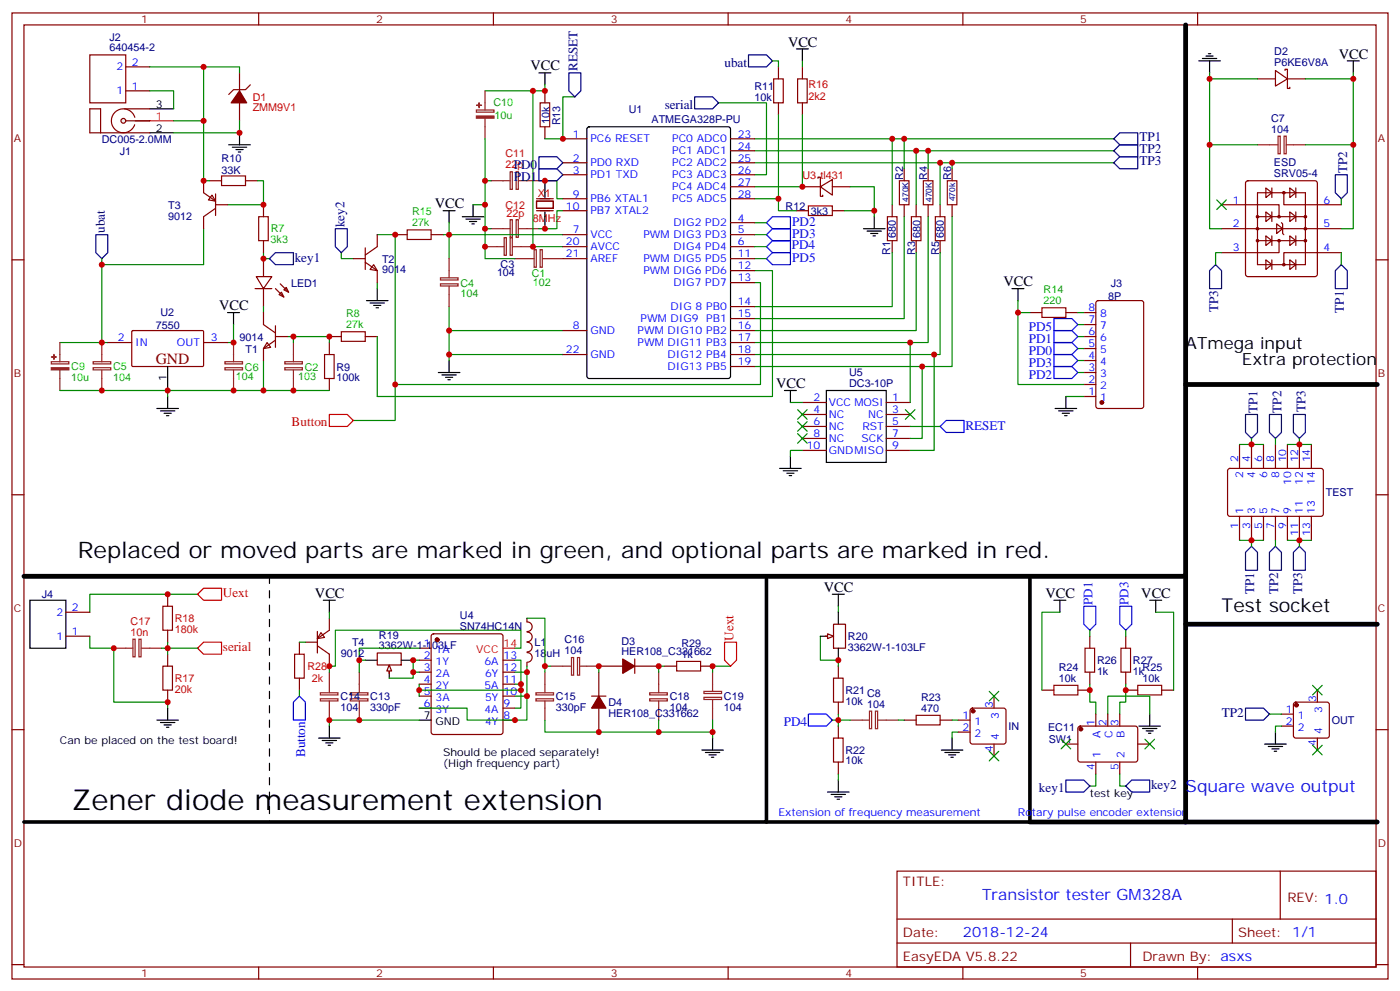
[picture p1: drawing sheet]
<svg xmlns="http://www.w3.org/2000/svg" width="412mm" height="292mm" viewBox="0 0 412 292" stroke-linecap="round" stroke-linejoin="round" font-family="sans-serif">
<g fill="none" stroke="#870000" stroke-width=".35">
<path d="M3.5 3.8h405.4v284.3h-405.4zM7.1 7.3h398.2v277.3h-398.2zM76.2 3.8v3.5M145.3 3.8v3.5M214.5 3.8v3.5M229.3 19.7v3.5M236.4 19.7v3.5M283.6 3.8v3.5M352.8 3.8v3.5M29.6 39.1v-7.1h-3.1v7.1h17.6M36.7 32h7.4M37 35.6h7.1"/>
<path d="M160.5 26.7v3.6M160.5 37.3v3.6M229.3 30.3v3.5M236.4 30.3v3.5M370.4 23.2h5.3M375.7 20.7l3.5 2.5-3.5 2.1zM378.5 20.7v-.3h.7v5.6h.7v-.3M379.2 23.2h5.3M61.7 53.2h3.6M72.3 53.2h3.5M158 59.2h5v2.1h-5zM158 58.5h5"/>
<path d="M236.4 55h5.3M240.9 52.5v-.4h.8v5.7h.7v-.4M241.7 55l3.5-2.2v4.6zM245.2 55h5.3M266.3 49.7v3.5M273.4 49.7v3.5M280.5 49.7v3.5M367.1 53.4l.5-.2h19.7l.5 .2 .3 .5v26.8l-.3 .5-.5 .2h-19.7l-.5-.2-.2-.5v-26.8zM370.4 56.7h14.1v21.2h-14.1zM372.9 55.3l1.7 1.4-1.7 1.4zM374.6 55.3v2.8M378.2 56.7v3.6h16.9"/>
<path d="M379.9 55.3l1.8 1.4-1.8 1.4zM381.7 55.3v2.8M3.5 76.5h3.6M77.6 60.3v3.5M77.6 70.8v3.6M77.6 76.1v5.3M116.4 69.1h3.5M127 69.1h3.5M158 62h5M234.6 62h3.5M245.2 62h3.5M262.8 60.3v3.5"/>
<path d="M262.8 70.8v3.6M266.3 60.3v3.5M269.9 60.3v3.5M269.9 70.8v3.6M273.4 60.3v3.5M276.9 60.3v3.5M276.9 70.8v3.6M280.5 60.3v3.5M359.8 60.3h17v3.5M359.8 67.3h35.3M370.4 63.8h14.1M370.4 70.8h14.1"/>
<path d="M372.9 62.4l1.7 1.4-1.7 1.4zM372.9 69.4l1.7 1.4-1.7 1.4zM372.9 76.5l1.7 1.4-1.7 1.4zM374.6 62.4v2.8M374.6 69.4v2.8M374.6 76.5v2.8M376.1 65.9l1.7 1.4-1.7 1.4zM376.8 70.8v3.6h-17M377.5 65.5l.3 .4v2.8l.4 .4M379.9 62.4l1.8 1.4-1.8 1.4zM379.9 69.4l1.8 1.4-1.8 1.4zM379.9 76.5l1.8 1.4-1.8 1.4z"/>
<path d="M381.7 62.4v2.8M381.7 69.4v2.8M381.7 76.5v2.8M395.1 74.4h-16.9v3.5M405.3 76.5h3.6M38.9 97.5l.3-.2h20.6l.2 .3-.1 10.1-.3 .2-20.6-.1-.2-.3zM75.1 84.9h5M75.5 81.4h4.6l-2.5 3.5zM77.6 84.9v5.3M81.1 84.9l2.5 2.5M82.2 86.7l.7-.7 .7 1.4zM82.5 83.5l2.5 2.5"/>
<path d="M83.6 85.3l.7-.7 .7 1.4zM97 99.1h3.5M107.6 99.1h3.5M31.7 100.8h7.1M60 100.8h7M97 100.8v3.6M97 111.4v3.5M3.5 145.6h3.6M405.3 145.6h3.6M49.4 174.9v3.5M49.4 185.5v3.5M49.4 192.5v3.6"/>
<path d="M246.9 196.1v3.5M321 187.3v3.5M321 197.8v3.6M331.6 187.3v3.5M331.6 197.8v3.6M3.5 214.8h3.6M49.4 203.1v3.6M246.9 206.7v3.5M246.9 213.7v3.5M266.3 211.9h3.6M276.9 211.9h3.6M306.9 203.1h3.5"/>
<path d="M317.5 203.1h3.5M331.6 203.1h3.5M342.2 203.1h3.5M405.3 214.8h3.6M246.9 224.3v3.5M264.2 256.4h141.1v28.2h-141.1zM377.1 256.4v14.1M264.2 270.5h141.1M264.2 277.6h141.1M333 277.6v7M363 270.5v7.1M3.5 283.9h3.6"/>
<path d="M76.2 284.6v3.5M145.3 284.6v3.5M214.5 284.6v3.5M283.6 284.6v3.5M352.8 284.6v3.5M405.3 283.9h3.6"/>
<circle cx="378.2" cy="56.7" r=".35"/>
<circle cx="370.4" cy="70.8" r=".35"/>
<circle cx="370.4" cy="63.8" r=".35"/>
<circle cx="370.4" cy="67.3" r=".35"/>
<circle cx="376.8" cy="70.8" r=".35"/>
<circle cx="376.8" cy="63.8" r=".35"/>
<circle cx="378.2" cy="77.9" r=".35"/>
<circle cx="384.5" cy="63.8" r=".35"/>
<circle cx="384.5" cy="67.3" r=".35"/>
<circle cx="384.5" cy="70.8" r=".35"/>
</g>
<g fill="none" stroke="#a10000" stroke-width=".35">
<path d="M159.1 30.3h2.8v7h-2.8zM227.9 23.2h2.8v7.1h-2.8zM234.9 23.2h2.9v7.1h-2.9zM65.3 51.8h7v2.8h-7zM264.9 53.2h2.9v7.1h-2.9zM272 53.2h2.8v7.1h-2.8zM279 53.2h2.9v7.1h-2.9zM76.2 63.8h2.8v7h-2.8zM119.9 67.7h7.1v2.8h-7.1zM238.1 60.6h7.1v2.8h-7.1zM261.4 63.8h2.8v7h-2.8zM268.5 63.8h2.8v7h-2.8z"/>
<path d="M275.5 63.8h2.8v7h-2.8zM100.5 97.6h7.1v2.9h-7.1zM95.6 104.4h2.8v7h-2.8zM48 178.4h2.8v7.1h-2.8zM48 196.1h2.8v7h-2.8zM245.5 199.6h2.9v7.1h-2.9zM319.6 190.8h2.8v7h-2.8zM330.2 190.8h2.8v7h-2.8zM245.5 217.2h2.9v7.1h-2.9zM269.9 210.5h7v2.9h-7zM310.4 201.7h7.1v2.8h-7.1zM335.1 201.7h7.1v2.8h-7.1z"/>
</g>
<g fill="none" stroke="#008700" stroke-width=".35">
<path d="M227.5 17.9h1.8v1.8M236.4 17.9v1.8M157 26.7v45.9h8.8M160.5 25v1.7h-17.6M169.3 28.5h-3.5v12.4h-5.3M211.7 30.3h14.1v21.1h-3.6M229.3 33.8v24.7h-7.1M236.4 33.8v21.2h-14.2M356.3 21.4v1.8M370.4 23.2h-14.1v19.4M384.5 23.2h14.1v19.4M398.6 21.4v1.8"/>
<path d="M75.8 53.2h1.8v7.1h-10.6M142.9 40.9v12.3h1.7M142.9 53.2v14.1h1.7M158.7 53.2h5.3v5.3h1.8M222.2 40.9h105.9M222.2 44.4h105.9M222.2 47.9h105.9M229.3 58.5v3.5h5.3M250.5 55h7v7h-8.8M262.8 40.9v19.4M266.3 40.9v8.8M269.9 44.4v15.9"/>
<path d="M273.4 44.4v5.3M276.9 47.9v12.4M280.5 47.9v1.8M370.4 42.6h-14.1v24.7h3.5M384.5 42.6h14.1v24.7h-3.5M395.1 58.5v1.8M30 76.1v1.8M60 67.3v10.6h-30v22.9M77.6 74.4v1.7h1.8M100.5 74.4v1.7h3.6M111.1 69.1h5.3v44.1h107.6v-30h-1.8M132.3 65.5v3.6h-1.8"/>
<path d="M139.3 60.3h3.6M142.9 67.3v8.8h8.8M165.8 69.1h-33.5v7M165.8 62h-1.8v5.3h-5.3M222.2 79.7h5.3v37h-116.4v-17.6M257.5 62v1.8M262.8 74.4v15.8h-40.6M266.3 63.8v30h-44.1M269.9 74.4v22.9h-47.7M273.4 63.8v37h-51.2M276.9 74.4v30h-54.7M280.5 63.8v44.1h-58.3"/>
<path d="M359.8 74.4h-1.7v3.5M395.1 74.4v3.5M68.8 95.5v5.3h-1.8M77.6 90.2v1.8M84.7 99.1h1.7M111.1 83.2v1.7M132.3 90.2v7.1h33.5M132.3 97.3v8.8M17.6 100.8h14.1M17.6 114.9h60M49.4 114.9v1.8M77.6 106.1v8.8h19.4"/>
<path d="M86.4 100.8v-1.7h10.6v1.7M116.4 113.2v10.6h-12.3M132.3 104.4h33.5M58.2 174.9h-31.7v5.3M246.9 178.4v1.8M26.5 187.3v3.5h7v15.9h15.9v1.7M49.4 189v3.5M241.7 187.3v7h5.2v1.8M312.2 180.2h-5.3v22.9M321 185.5v1.8M331.6 185.5v1.8M340.4 180.2h5.3v22.9"/>
<path d="M245.2 211.9h5.3M246.9 210.2v3.5M264.6 211.9h1.7M280.5 211.9h1.7M321 201.4v5.3h1.8v3.5M326.3 210.2v-5.3h12.4v5.3M331.6 201.4v5.3h-1.8v3.5M246.9 227.8v1.8M322.8 227.8v3.6h-1.8M329.8 227.8v3.6h1.8"/>
</g>
<g fill="none" stroke="#000" stroke-width=".35">
<path d="M234.6 14.4h3.5M236.4 14.4v3.5M353.1 17.9h6.4M354.2 17.2h4.2M355.2 16.5h2.2M356 15.8h.7M356.3 17.9v3.5M396.9 17.9h3.5M398.6 17.9v3.5M44.1 32h7.1M44.1 39.1h7.1M70.6 39.1v3.5"/>
<path d="M158.7 21.4h3.6M160.5 21.4v3.6M67.4 42.6h6.3M68.4 43.3h4.3M69.5 44h2.1M70.2 44.7h.7M160.5 53.2v4.9M130.5 62h3.6M132.3 62v3.5M136.2 63.8h6.3M137.2 64.5h4.3M138.3 65.2h2.1"/>
<path d="M139 65.9h.7M139.3 60.3v3.5M160.5 62.4v4.9M254.4 67.3h6.3M255.4 68h4.2M256.5 68.7h2.1M257.2 69.4h.7M257.5 63.8v3.5M67 92h3.6M68.8 92v3.5M107.9 88.5h6.4M109 89.2h4.2"/>
<path d="M110.1 89.9h2.1M110.8 90.6h.7M111.1 84.9v3.6M49.4 107.9v7M49.4 116.7v3.5M129.1 109.6h6.4M130.2 110.3h4.2M131.2 111.1h2.1M131.9 111.8h.7M132.3 106.1v3.5M231.1 114.9h3.5M232.8 114.9v3.6"/>
<path d="M46.2 120.2h6.4M47.3 120.9h4.2M48.3 121.6h2.1M49 122.3h.7M245.2 174.9h3.5M246.9 174.9v3.5M310.4 176.7h3.6M312.2 176.7v3.5M338.7 176.7h3.5M340.4 176.7v3.5M46.2 211.9h6.4M47.3 212.7h4.2"/>
<path d="M48.3 213.4h2.1M49 214.1h.7M49.4 208.4v3.5M209.9 217.2v3.6M335.5 213.7h6.3M336.5 214.4h4.3M337.6 215.1h2.1M338.3 215.8h.7M338.7 210.2v3.5M206.7 220.8h6.4M207.8 221.5h4.2M208.8 222.2h2.2"/>
<path d="M209.5 222.9h.8M243.8 233.1h6.3M244.8 233.8h4.3M245.9 234.5h2.1M246.6 235.2h.7M246.9 229.6v3.5"/>
</g>
<g fill="none" stroke="#8c2424" stroke-width=".35">
<path d="M140.3 32.4h5.2v.6h-5.2zM142.9 26.7v5.7M142.9 34.9v6M144.6 53.2h5.7M150.3 50.6h.6v5.1h-.6zM152 50.6h.7v5.1h-.7zM152.8 53.2h5.9M370.4 42.6h6M376.5 40.1h.6v5.2h-.6zM378.2 40.1h.7v5.2h-.7zM378.9 42.6h5.6M142.9 72.6h5.6"/>
<path d="M144.6 67.3h5.7M148.5 70h.7v5.1h-.7zM150.3 64.7h.6v5.1h-.6zM150.3 70h.6v5.1h-.6zM151 72.6h6M151.7 76.1h5.6M152 64.7h.7v5.1h-.7zM152.8 67.3h5.9M157.3 73.5h.7v5.2h-.7zM159.1 73.5h.6v5.2h-.6zM159.8 76.1h6M15.1 106.5h5.2v.6h-5.2z"/>
<path d="M17.6 100.8v5.7M17.6 108.9v6M27.4 108.2h5.2v.7h-5.2zM27.4 106.5h5.2v.6h-5.2zM30 100.8v5.7M30 108.9v6M66.3 108.2h5.1v.7h-5.1zM66.3 106.5h5.1v.6h-5.1zM68.8 100.8v5.7M68.8 108.9v6M83.9 108.2h5.2v.7h-5.2zM83.9 106.5h5.2v.6h-5.2z"/>
<path d="M86.4 100.8v5.7M86.4 108.9v6M33.5 190.8h5.7M39.2 188.1h.6v5.2h-.6zM40.9 188.1h.7v5.2h-.7zM41.6 190.8h6M250.5 211.9h5.6M256.1 209.3h.7v5.2h-.7zM257.9 209.3h.6v5.2h-.6zM258.6 211.9h6"/>
</g>
<g fill="#8c2424" stroke="#8c2424" stroke-width=".35">
<path d="M15.1 108.2h5.2v.7h-5.2z"/>
<path d="M15.2 105.1h1.4z"/>
<path d="M15.9 104.4v1.4z"/>
<path d="M140.3 34.1h5.2v.7h-5.2z"/>
<path d="M140.4 31h1.4z"/>
<path d="M141.1 30.3v1.4z"/>
</g>
<g fill="none" stroke="#000080" stroke-width=".35">
<path d="M220.5 16.2h5.3l1.7 1.7-1.7 1.8h-5.3zM167.6 21.4h3.5v5.3l-1.8 1.8-1.7-1.8zM204.6 28.5h5.3l1.8 1.8-1.8 1.7h-5.3zM329.8 39.1h5.3v3.5h-5.3l-1.7-1.7zM158.7 46.1h5.3l1.8 1.8-1.8 1.8h-5.3zM158.7 49.7h5.3l1.8 1.7-1.8 1.8h-5.3zM328.1 44.4l1.7-1.8h5.3v3.5h-5.3zM329.8 46.1h5.3v3.6h-5.3l-1.7-1.8zM393.3 51.4h3.6v5.3l-1.8 1.8-1.8-1.8zM28.2 69.1h3.5v5.3l-1.7 1.7-1.8-1.7zM79.4 76.1l1.7-1.7h5.3v3.5h-5.3zM98.8 67.3h3.5v5.3l-1.8 1.8-1.7-1.8z"/>
<path d="M356.3 79.7l1.8-1.8 1.7 1.8v5.2h-3.5zM393.3 79.7l1.8-1.8 1.8 1.8v5.2h-3.6z"/>
</g>
<path d="M44.1 35.6h7.1M97 122h5.3l1.8 1.8-1.8 1.7h-5.3zM58.2 174.9l1.8-1.8h5.3v3.6h-5.3zM58.2 190.8l1.8-1.8h5.3v3.5h-5.3z" fill="none" stroke="#f00" stroke-width=".35"/>
<path d="M276.9 125.5l1.8-1.7h5.3v3.5h-5.3zM319.3 178.4h3.5v5.3l-1.8 1.8-1.7-1.8zM329.8 178.4h3.6v5.3l-1.8 1.8-1.8-1.8zM88.2 204.9l1.8 1.8v5.2h-3.6v-5.2zM238.1 210.2h5.3l1.8 1.7-1.8 1.8h-5.3z" fill="none" stroke="#00f" stroke-width=".35"/>
<path d="M225.8 169.6v72.3h-218.7M303.4 169.6v72.3h-77.6" fill="none" stroke="#000" stroke-width="1.1"/>
<path d="M349.2 7.3v162.3h-342.1M349.2 113.2h56.5M349.2 169.6v72.3h-45.8" fill="none" stroke="#000" stroke-width="1.4"/>
<path d="M79.4 169.6v72.3" fill="none" stroke="#000" stroke-width=".35" stroke-dasharray="2.1 2.1"/>
<circle cx="36.3" cy="35.6" r=".71" fill="#f0f0f0" stroke="#870000" stroke-width=".35"/>
<g fill="none" stroke="#870000" stroke-width=".35">
<path d="M39.7 34.5a3.5 3.5 0 0 0-5.4-1.8 3.5 3.5 0 0 0-.1 5.7 3.5 3.5 0 0 0 5.5-1.7M60 53.2v3.5l3.5 2.5M62.4 57.4l1.1 1.8-2.1-.4zM63.5 57.1v6.3M63.5 61.3l-3.5 2.5v3.5M63.5 60.3h3.5M104.1 76.1h3.5M107.6 77.2l3.5 2.5v3.5M107.6 73v6.3M110.1 77.9l1 1.8-2.1-.4zM111.1 69.1v3.5l-3.5 2.5M77.6 92v3.5l3.5 2.5"/>
<path d="M81.1 99.1h3.6M81.1 95.9v6.3M78.7 100.8l1 1.4-2.1 .4zM81.1 100.1l-3.5 2.5v3.5M243.1 187.3h1.7M245.5 183.7h3.6v7.1h-3.6z"/>
</g>
<path d="M241.7 187.3h3.5M246.9 180.2v3.5M246.9 190.8v3.5" fill="none" stroke="#000" stroke-width=".35"/>
<path d="M243.8 186.5l1.7 .8-1.7 .7z" fill="#f0f0f0" stroke="#870000" stroke-width=".35"/>
<g fill="none" stroke="#870000" stroke-width=".35">
<path d="M26.5 16.2h10.5v14.1h-10.5zM37 19.7h7.1M37 26.7h7.1M70.6 21.4v5.3M70.6 30.3v5.3M73.7 25l-1.4 1.4h-3.5l-1.4 1.4M165.8 40.9h7.1M165.8 47.9h7.1M165.8 51.4h7.1M165.8 58.5h7.1M215.2 40.9h7M215.2 47.9h7"/>
<path d="M215.2 51.4h7M215.2 58.5h7M215.2 44.4h7M215.2 55h7M165.8 69.1h7.1M165.8 72.6h7.1M165.8 62h7.1M165.8 76.1h7.1M215.2 65.5h7M215.2 69.1h7M215.2 72.6h7M215.2 76.1h7"/>
<path d="M215.2 79.7h7M165.8 97.3h7.1M215.2 97.3h7M215.2 83.2h7M215.2 90.2h7M215.2 93.8h7M303.4 92h3.5M314 92h3.5M319.3 99.1h3.5M319.3 95.5h3.5M319.3 92h3.5M323 88.7l.5-.2h12.7l.6 .4 .1 30.6-.5 .7h-12.9l-.7-.4v-30.6z"/>
<path d="M165.8 104.4h7.1M215.2 100.8h7M215.2 104.4h7M215.2 107.9h7M319.3 116.7h3.5M319.3 113.2h3.5M319.3 109.6h3.5M319.3 106.1h3.5M319.3 102.6h3.5M361.8 138.1l.5-.2h27.1l.4 .7v12.9l-.7 .5-27.1-.1-.4-.6v-12.7zM365.1 130.8v7.1M368.7 130.8v7.1"/>
<path d="M372.2 130.8v7.1M375.7 130.8v7.1M379.2 130.8v7.1M382.8 130.8v7.1M386.3 130.8v7.1M365.1 152v7M368.7 152v7M372.2 152v7M375.7 152v7M379.2 152v7M382.8 152v7M386.3 152v7"/>
<path d="M19.4 187.3h7.1M19.4 180.2h7.1M111.1 192.2h7.1v3.5h-7.1zM114.7 196.4v1.8M123.5 190.8h3.5M123.5 194.3h3.5M123.5 197.8h3.5M127.2 186.8l.5-.3h19.8l.5 .3 .2 .5v28.2l-.3 .5-.4 .2h-19.8l-.5-.3-.2-.4v-28.2zM148.2 194.3h3.5M148.2 197.8h3.5M123.5 201.4h3.5M123.5 204.9h3.5"/>
<path d="M123.5 208.4h3.5M148.2 211.9h3.5M148.2 201.4h3.5M148.2 204.9h3.5M148.2 208.4h3.5M282.2 211.9h3.6M282.2 215.5h3.6M286 208.6l.5-.2h9.1l.5 .2 .2 .5v9.2l-.2 .5-.5 .2h-9.1l-.5-.2-.2-.5v-9.2zM292.8 204.9v3.5M292.8 219v3.5M314 219h3.5M317.7 213.9l.5-.2 16.5 .1 .4 .6v9.5l-.7 .4-16.5-.1-.4-.6v-9.2z"/>
<path d="M322.8 210.2v3.5M326.3 210.2v3.5M329.8 210.2v3.5M335.1 219h3.6M377.5 210.2h3.5M377.5 213.7h3.5M381.2 206.9l.5-.2h9.2l.5 .2 .2 .5v9.1l-.3 .5-.4 .2h-9.2l-.5-.2-.2-.5v-9.1zM388.1 203.1v3.6M388.1 217.2v3.6M322.8 224.3v3.5M329.8 224.3v3.5"/>
</g>
<g fill="#870000" stroke="#870000" stroke-width=".35">
<path d="M70.6 26.7l2.1 3.6h-4.6z"/>
<circle cx="318.4" cy="214.6" r=".53"/>
<circle cx="324.6" cy="118.5" r=".53"/>
<circle cx="286.6" cy="209.3" r=".53"/>
<circle cx="381.9" cy="207.5" r=".53"/>
<circle cx="128.8" cy="188.3" r=".53"/>
</g>
<g fill="none" stroke="#008700" stroke-width=".35">
<path d="M44.1 19.7h15.9v15.9h-8.8M60 19.7h10.6v1.7M44.1 26.7h7.1v5.3M60 35.6v17.6h1.7M70.6 35.6v3.5h-19.4M222.2 65.5h3.6M222.2 69.1h3.6M222.2 76.1h3.6M222.2 72.6h3.6M317.5 92h1.8M317.5 99.1h1.8M317.5 95.5h1.8"/>
<path d="M317.5 109.6h1.8M317.5 106.1h1.8M317.5 102.6h1.8M365.1 130.8h7.1M368.7 129v1.8M375.7 129v1.8M379.2 130.8h7.1M382.8 129v1.8M365.1 159h7.1M368.7 159v1.8M375.7 159v1.8M379.2 159h7.1"/>
<path d="M382.8 159v1.8M47.6 190.8h10.6M282.2 215.5h-1.7v1.7M373.9 210.2h3.6M377.5 213.7h-1.8v1.8"/>
</g>
<path d="M366.9 122h3.5v5.3l-1.7 1.7-1.8-1.7zM373.9 122h3.6v5.3l-1.8 1.7-1.8-1.7zM381 122h3.5v5.3l-1.7 1.7-1.8-1.7zM366.9 162.6l1.8-1.8 1.7 1.8v5.3h-3.5zM373.9 162.6l1.8-1.8 1.8 1.8v5.3h-3.6zM381 162.6l1.8-1.8 1.7 1.8v5.3h-3.5zM366.9 208.4h5.3l1.7 1.8-1.7 1.7h-5.3zM314 229.6h5.3l1.7 1.8-1.7 1.7h-5.3zM331.6 231.4l1.8-1.8h5.3v3.5h-5.3z" fill="none" stroke="#000080" stroke-width=".35"/>
<path d="M132.3 76.1v5.7M129.8 83.5h5.1v.7h-5.1zM129.8 81.8h5.1v.6h-5.1zM132.3 84.2v6" fill="none" stroke="#8c2424" stroke-width=".35"/>
<g fill="none" stroke="#000" stroke-width=".35">
<path d="M173.1 37.5l.5-.2h40.9l.6 .5 .1 72.9-.5 .7h-41.1l-.7-.5v-72.9zM298.1 84.9h3.5M299.9 84.9v3.6M314 116.7v3.5M310.8 120.2h6.3M311.9 120.9h4.2M312.9 121.6h2.1M313.6 122.3h.7M8.8 176.7h10.6v14.1h-10.6zM107.6 194.3h3.5M114.7 196.1v3.5M118.2 194.3h3.5"/>
<path d="M123.5 211.9h3.5M280.5 217.2v3.6M372.5 219h6.4M373.6 219.7h4.2M375.7 215.5v3.5M277.3 220.8h6.3M278.3 221.5h4.3M279.4 222.2h2.1M280.1 222.9h.7M374.6 220.4h2.2M375.4 221.1h.7"/>
</g>
<path d="M306.9 90.6h7.1v2.8h-7.1z" fill="none" stroke="#a10000" stroke-width=".35"/>
<path d="M225.8 69.1l1.7-1.8h5.3v3.5h-5.3zM225.8 65.5l1.7-1.7h5.3v3.5h-5.3zM225.8 76.1l1.7-1.7h5.3v3.5h-5.3zM225.8 72.6l1.7-1.8h5.3v3.6h-5.3zM310.4 93.8h5.3l1.8 1.7-1.8 1.8h-5.3zM310.4 97.3h5.3l1.8 1.8-1.8 1.7h-5.3zM310.4 100.8h5.3l1.8 1.8-1.8 1.8h-5.3zM310.4 104.4h5.3l1.8 1.7-1.8 1.8h-5.3zM310.4 107.9h5.3l1.8 1.7-1.8 1.8h-5.3z" fill="none" stroke="#00f" stroke-width=".35"/>
<g fill="#000" stroke="#008700" stroke-width=".35">
<path d="M358.4 58.8l2.8 2.9zM361.2 58.8l-2.8 2.9z"/>
<path d="M291.4 203.5l2.8 2.8zM294.2 203.5l-2.8 2.8z"/>
<path d="M312.6 217.6l2.8 2.8zM315.4 217.6l-2.8 2.8z"/>
<path d="M337.3 217.6l2.8 2.8zM340.1 217.6l-2.8 2.8z"/>
<path d="M386.6 201.7l2.9 2.8zM389.5 201.7l-2.9 2.8z"/>
<path d="M386.6 219.4l2.9 2.8zM389.5 219.4l-2.9 2.8z"/>
<path d="M291.4 221.1l2.8 2.8zM294.2 221.1l-2.8 2.8z"/>
</g>
<path d="M349.2 183.7h56.5M349.2 241.9h56.5" fill="none" stroke="#000" stroke-width="1.4"/>
<path d="M148.2 190.8h3.5" fill="none" stroke="#f00" stroke-width=".35"/>
<path d="M114.7 195.7l.7 1.8h-1.5z" fill="#f0f0f0" stroke="#870000" stroke-width=".35"/>
<g fill="none" stroke="#8c2424" stroke-width=".35">
<path d="M97 197.8v6M105.8 197.8v6M160.5 197.8v6M162.3 196.1h6M168.3 193.5h.7v5.2h-.7zM170.1 193.5h.6v5.2h-.6zM170.7 196.1h5.7M194 197.8v6M209.9 197.8v5.7M94.4 203.9h5.2v.6h-5.2zM94.4 205.7h5.2v.6h-5.2zM97 206.3v5.6"/>
<path d="M103.2 203.9h5.2v.6h-5.2zM103.2 205.7h5.2v.6h-5.2zM105.8 206.3v5.6M157.9 203.9h5.2v.6h-5.2zM157.9 205.7h5.2v.6h-5.2zM160.5 206.3v5.6M191.4 203.9h5.2v.6h-5.2zM191.4 205.7h5.2v.6h-5.2zM194 206.3v5.6M207.4 205.2h5.1v.7h-5.1zM207.4 203.5h5.1v.6h-5.1zM209.9 206v5.9"/>
</g>
<g fill="none" stroke="#008700" stroke-width=".35">
<path d="M299.9 88.5v24.7h19.4M299.9 92h3.5M232.8 118.5h3.6M268.1 100.8v17.7M271.6 107.9v21.1h-3.5M275.2 104.4v28.2h-7.1M314 116.7h5.3M236.4 132.6h-3.6v1.7M268.1 125.5h8.8M88.2 189h1.8M97 180.2v1.8M105.8 194.3h1.8"/>
<path d="M121.7 197.8h1.8M123.5 190.8h-17.7v7M123.5 194.3h-1.8v5.3h-7M151.7 190.8h1.8v-5.3h-54.7v10.6h-1.8v1.7M151.7 194.3h1.8v7.1M151.7 197.8h3.5v14.1h-17.6v-3.5h-14.1M155.2 182h5.3v15.8M155.2 196.1v1.7M160.5 196.1h1.8M176.4 196.1v1.7M195.8 196.1h-1.8v1.7M215.2 196.1h-5.3v1.7"/>
<path d="M88.2 203.1v1.8M123.5 211.9h-26.5v1.8M123.5 201.4v3.5M123.5 203.1h30M151.7 201.4h1.8v7h-1.8M151.7 204.9h3.5M160.5 211.9v3.6h33.5v-3.6M209.9 211.9v3.6h-15.9M209.9 215.5v1.7"/>
</g>
<g fill="none" stroke="#870000" stroke-width=".35">
<path d="M236.4 118.5h7M261.1 118.5h7M236.4 122h7M236.4 125.5h7M236.4 129h7M236.4 132.6h7M261.1 122h7M261.1 125.5h7M261.1 129h7M261.1 132.6h7M88.2 189v3.5M88.2 199.6v3.5"/>
<path d="M90 189h3.5M93.5 190.1l3.5 2.4v3.6M93.5 185.8v6.4M94.5 186.2l1.1 1.4-2.1 .4zM97 182v3.5l-3.5 2.5M155.2 182v1M155.2 195v1.1M155.2 183.1a1.41 1.41 0 0 1 1.6 1.4 1.41 1.41 0 0 1-1.6 1.4M155.2 192.1a1.41 1.41 0 0 1 1.6 1.4 1.41 1.41 0 0 1-1.6 1.4M155.2 186.1a1.41 1.41 0 0 1 1.6 1.4 1.41 1.41 0 0 1-1.6 1.4M155.2 189a1.41 1.41 0 0 1 1.6 1.4 1.41 1.41 0 0 1-1.6 1.5M176.4 196.1h7"/>
<path d="M176.4 197.8v7.1M187 194v4.2M187 196.1h7M195.8 196.1h3.5M206.4 196.1h3.5M174.3 204.9h4.2M176.4 208.4v7.1"/>
</g>
<path d="M86.8 192.5h2.8v7.1h-2.8zM199.3 194.7h7.1v2.8h-7.1z" fill="none" stroke="#a10000" stroke-width=".35"/>
<g fill="none" stroke="#000" stroke-width=".35">
<path d="M243.4 114.9h17.7v21.2h-17.7zM229.7 137.9h6.3M230.7 138.6h4.2M231.8 139.3h2.1M232.5 140h.7M232.8 134.3v3.6M95.2 176.7h3.6M97 176.7v3.5M93.8 217.2h6.4M94.9 217.9h4.2M96 218.7h2.1M96.7 219.4h.7"/>
<path d="M97 213.7v3.5"/>
</g>
<g fill="#870000" stroke="#870000" stroke-width=".35">
<path d="M183.4 194l3.6 2.1-3.6 2.1z"/>
<path d="M176.4 204.9l2.1 3.5h-4.2z"/>
</g>
<path d="M213.4 189h3.6v5.3l-1.8 1.8-1.8-1.8z" fill="none" stroke="#f00" stroke-width=".35"/>
<g fill="#000" stroke="#008700" stroke-width=".35">
<path d="M234.9 120.6l2.9 2.8zM237.8 120.6l-2.9 2.8z"/>
<path d="M234.9 124.1l2.9 2.8zM237.8 124.1l-2.9 2.8z"/>
<path d="M234.9 127.6l2.9 2.9zM237.8 127.6l-2.9 2.9z"/>
<path d="M266.7 120.6l2.8 2.8zM269.5 120.6l-2.8 2.8z"/>
</g>
<g fill="#c00">
<circle cx="271.6" cy="107.9" r=".88"/>
<circle cx="209.9" cy="196.1" r=".88"/>
<circle cx="209.9" cy="215.5" r=".88"/>
<circle cx="194" cy="196.1" r=".88"/>
<circle cx="176.4" cy="215.5" r=".88"/>
<circle cx="176.4" cy="196.1" r=".88"/>
<circle cx="153.5" cy="203.1" r=".88"/>
<circle cx="123.5" cy="203.1" r=".88"/>
<circle cx="151.7" cy="211.9" r=".88"/>
<circle cx="155.2" cy="204.9" r=".88"/>
<circle cx="153.5" cy="201.4" r=".88"/>
<circle cx="121.7" cy="194.3" r=".88"/>
<circle cx="105.8" cy="211.9" r=".88"/>
<circle cx="49.4" cy="190.8" r=".88"/>
<circle cx="60" cy="35.6" r=".88"/>
<circle cx="132.3" cy="104.4" r=".88"/>
<circle cx="257.5" cy="62" r=".88"/>
<circle cx="273.4" cy="44.4" r=".88"/>
<circle cx="356.3" cy="42.6" r=".88"/>
<circle cx="236.4" cy="55" r=".88"/>
<circle cx="246.9" cy="211.9" r=".88"/>
<circle cx="30" cy="77.9" r=".88"/>
<circle cx="49.4" cy="114.9" r=".88"/>
<circle cx="116.4" cy="69.1" r=".88"/>
<circle cx="116.4" cy="113.2" r=".88"/>
<circle cx="142.9" cy="60.3" r=".88"/>
<circle cx="157" cy="72.6" r=".88"/>
<circle cx="157" cy="26.7" r=".88"/>
<circle cx="142.9" cy="72.6" r=".88"/>
<circle cx="142.9" cy="67.3" r=".88"/>
<circle cx="160.5" cy="26.7" r=".88"/>
<circle cx="229.3" cy="58.5" r=".88"/>
<circle cx="160.5" cy="53.2" r=".88"/>
<circle cx="160.5" cy="67.3" r=".88"/>
<circle cx="142.9" cy="53.2" r=".88"/>
<circle cx="132.3" cy="69.1" r=".88"/>
<circle cx="132.3" cy="97.3" r=".88"/>
<circle cx="86.4" cy="114.9" r=".88"/>
<circle cx="97" cy="99.1" r=".88"/>
<circle cx="86.4" cy="99.1" r=".88"/>
<circle cx="77.6" cy="60.3" r=".88"/>
<circle cx="68.8" cy="100.8" r=".88"/>
<circle cx="30" cy="114.9" r=".88"/>
<circle cx="68.8" cy="114.9" r=".88"/>
<circle cx="77.6" cy="114.9" r=".88"/>
<circle cx="321" cy="203.1" r=".88"/>
<circle cx="331.6" cy="203.1" r=".88"/>
<circle cx="49.4" cy="174.9" r=".88"/>
<circle cx="33.5" cy="190.8" r=".88"/>
<circle cx="49.4" cy="206.7" r=".88"/>
<circle cx="398.6" cy="42.6" r=".88"/>
<circle cx="356.3" cy="23.2" r=".88"/>
<circle cx="398.6" cy="23.2" r=".88"/>
<circle cx="262.8" cy="40.9" r=".88"/>
<circle cx="269.9" cy="44.4" r=".88"/>
<circle cx="276.9" cy="47.9" r=".88"/>
<circle cx="266.3" cy="40.9" r=".88"/>
<circle cx="280.5" cy="47.9" r=".88"/>
<circle cx="30" cy="100.8" r=".88"/>
<circle cx="77.6" cy="76.1" r=".88"/>
<circle cx="246.9" cy="194.3" r=".88"/>
<circle cx="382.8" cy="130.8" r=".88"/>
<circle cx="382.8" cy="159" r=".88"/>
<circle cx="368.7" cy="130.8" r=".88"/>
<circle cx="368.7" cy="159" r=".88"/>
<circle cx="60" cy="53.2" r=".88"/>
<circle cx="70.6" cy="39.1" r=".88"/>
<circle cx="60" cy="19.7" r=".88"/>
<circle cx="165.8" cy="40.9" r=".88"/>
<circle cx="105.8" cy="194.3" r=".88"/>
<circle cx="97" cy="211.9" r=".88"/>
<circle cx="121.7" cy="197.8" r=".88"/>
<circle cx="97" cy="196.1" r=".88"/>
<circle cx="155.2" cy="197.8" r=".88"/>
<circle cx="160.5" cy="196.1" r=".88"/>
<circle cx="194" cy="215.5" r=".88"/>
<circle cx="268.1" cy="100.8" r=".88"/>
<circle cx="275.2" cy="104.4" r=".88"/>
<circle cx="299.9" cy="92" r=".88"/>
</g>
<text font-size="8.5" x="21.2" y="238.4">Zener diode measurement extension</text>
<text font-size="6.7" x="22.9" y="164.3">Replaced or moved parts are marked in green, and optional parts are marked in red.</text>
<text font-size="5.6" x="359.8" y="180.2">Test socket</text>
<g font-size="4.9">
<text x="349.2" y="102.6">ATmega input</text>
<text x="349.2" y="107.5">ꂠꂠꀀ Extra protection</text>
</g>
<text font-size="4.9" fill="#00f" x="349.2" y="233.1">Square wave output</text>
<text font-size="4.6" fill="#800" x="45.9" y="107.2">GND</text>
<text font-size="4.6" fill="#00f" x="289.3" y="264.9">Transistor tester GM328A</text>
<g font-size="4.2">
<text x="232.1" y="13.7">VCC</text>
<text x="394.4" y="17.3">VCC</text>
<text x="156.3" y="20.7">VCC</text>
<text x="128.1" y="61.3">VCC</text>
<text x="295.6" y="84.2">VCC</text>
<text x="64.6" y="91.3">VCC</text>
<text x="228.6" y="114.2">VCC</text>
<text x="92.8" y="176">VCC</text>
<text x="242.7" y="174.2">VCC</text>
<text x="308" y="176">VCC</text>
<text x="336.2" y="176">VCC</text>
</g>
<text font-size="4.2" fill="#00f" x="283.6" y="275.8">2018-12-24</text>
<g font-size="3.9" fill="#000080">
<text x="170.1" y="20.9" transform="rotate(-90 170.1 20.9)">RESET</text>
<text x="213.4" y="19.6">ubat</text>
<text x="195.8" y="31.9">serial</text>
<text x="335.7" y="41.6">TP1</text>
<text x="335.7" y="45.1">TP2</text>
<text x="151.4" y="49.7">PD0</text>
<text x="151.4" y="53.2">PD1</text>
<text x="335.7" y="48.7">TP3</text>
<text x="396.9" y="50.9" transform="rotate(-90 396.9 50.9)">TP2</text>
<text x="30.8" y="68.6" transform="rotate(-90 30.8 68.6)">ubat</text>
<text x="101.4" y="66.9" transform="rotate(-90 101.4 66.9)">key2</text>
<text x="86.8" y="77">key1</text>
<text x="358.8" y="91.9" transform="rotate(-90 358.8 91.9)">TP3</text>
<text x="395.9" y="92" transform="rotate(-90 395.9 92)">TP1</text>
<text x="370.4" y="121.5" transform="rotate(-90 370.4 121.5)">TP1</text>
<text x="377.5" y="121.5" transform="rotate(-90 377.5 121.5)">TP2</text>
<text x="384.5" y="121.3" transform="rotate(-90 384.5 121.3)">TP3</text>
<text x="369.4" y="174.8" transform="rotate(-90 369.4 174.8)">TP1</text>
<text x="376.5" y="174.8" transform="rotate(-90 376.5 174.8)">TP2</text>
<text x="383.5" y="174.9" transform="rotate(-90 383.5 174.9)">TP3</text>
<text x="359.9" y="211">TP2</text>
<text x="306.1" y="233">key1</text>
<text x="339.1" y="232.3">key2</text>
</g>
<g font-size="3.9" fill="#00f">
<text x="233.4" y="69.9">PD3</text>
<text x="233.4" y="66.4">PD2</text>
<text x="233.2" y="73.4">PD4</text>
<text x="233.4" y="77">PD5</text>
<text x="303" y="97.3">PD5</text>
<text x="303" y="100.8">PD1</text>
<text x="303" y="104.4">PD0</text>
<text x="303" y="107.9">PD3</text>
<text x="303" y="111.4">PD2</text>
<text x="284.4" y="126.4">RESET</text>
<text x="321.8" y="178" transform="rotate(-90 321.8 178)">PD1</text>
<text x="332.4" y="178" transform="rotate(-90 332.4 178)">PD3</text>
<text x="230.9" y="213.7">PD4</text>
<text x="89.9" y="222.9" transform="rotate(-90 89.9 222.9)">Button</text>
</g>
<g font-size="3.9" fill="#f00">
<text x="85.9" y="125.5">Button</text>
<text x="65.7" y="175.8">Uext</text>
<text x="65.7" y="191.7">serial</text>
<text x="216.1" y="188.6" transform="rotate(-90 216.1 188.6)">Uext</text>
</g>
<g font-size="3.9" fill="#800">
<text x="266" y="260.6">TITLE:</text>
<text x="379.2" y="265.6">REV: 1.0</text>
<text x="266" y="275.8">Date:</text>
<text x="364.8" y="275.8">Sheet: 1/1</text>
<text x="266" y="282.9">EasyEDA V5.8.22</text>
<text x="336.5" y="282.9">Drawn By: asxs</text>
</g>
<g font-size="3.2" fill="#000080">
<text x="32.2" y="12">J2</text>
<text x="32.2" y="15.1">640454-2</text>
<text x="375.4" y="16.1">D2</text>
<text x="375.4" y="19.3">P6KE6V8A</text>
<text x="222.2" y="29.7">10k</text>
<text x="222.2" y="26.5">R11</text>
<text x="185.2" y="33.2">U1</text>
<text x="374.5" y="35.8">C7</text>
<text x="161.9" y="36.6" transform="rotate(-90 161.9 36.6)">10k</text>
<text x="165" y="36.9" transform="rotate(-90 165 36.9)">R13</text>
<text x="191.9" y="36.3">ATMEGA328P-PU</text>
<text x="374.5" y="39">104</text>
<text x="30" y="42.1">DC005-2.0MM</text>
<text x="35.3" y="45.6">J1</text>
<text x="65.3" y="47.7">R10</text>
<text x="65.3" y="51.3">33K</text>
<text x="266.1" y="52.9" transform="rotate(-90 266.1 52.9)">R2</text>
<text x="273.1" y="52.9" transform="rotate(-90 273.1 52.9)">R4</text>
<text x="280.2" y="52.9" transform="rotate(-90 280.2 52.9)">R6</text>
<text x="375.3" y="52.1">SRV05-4</text>
<text x="375.3" y="48.9">ESD</text>
<text x="49.6" y="64.6">9012</text>
<text x="49.6" y="61.4">T3</text>
<text x="231.4" y="61.9">R12</text>
<text x="238.8" y="63.2">3k3</text>
<text x="263.9" y="70.1" transform="rotate(-90 263.9 70.1)">680</text>
<text x="271.1" y="70" transform="rotate(-90 271.1 70)">680</text>
<text x="278" y="70.1" transform="rotate(-90 278 70.1)">680</text>
<text x="112.5" y="77.3">T2</text>
<text x="262.2" y="75.1" transform="rotate(-90 262.2 75.1)">R1</text>
<text x="269.6" y="75.1" transform="rotate(-90 269.6 75.1)">R3</text>
<text x="276.6" y="75.1" transform="rotate(-90 276.6 75.1)">R5</text>
<text x="112.5" y="80.5">9014</text>
<text x="146.4" y="81.3">104</text>
<text x="147.5" y="78.7">C3</text>
<text x="85.7" y="84.3">LED1</text>
<text x="326.5" y="88.3">8P</text>
<text x="327.2" y="84.4">J3</text>
<text x="47.3" y="93">U2</text>
<text x="45.9" y="96.8">7550</text>
<text x="70.6" y="100.3">9014</text>
<text x="72.3" y="103.8">T1</text>
<text x="99.1" y="112.2">100k</text>
<text x="99.1" y="109.1">R9</text>
<text x="250.1" y="113.9">DC3-10P</text>
<text x="250.1" y="110.7">U5</text>
<text x="390.5" y="146">TEST</text>
<text x="12.3" y="176.1">J4</text>
<text x="135.5" y="185.5">SN74HC14N</text>
<text x="135.5" y="182.3">U4</text>
<text x="103.7" y="190.2">T4</text>
<text x="111.6" y="191.1">3362W-1-103LF</text>
<text x="111.6" y="188">R19</text>
<text x="157.5" y="190.2">L1</text>
<text x="166.3" y="189.3">C16</text>
<text x="183.1" y="190">D3</text>
<text x="200.7" y="190.4">R29</text>
<text x="249.8" y="191.5">3362W-1-103LF</text>
<text x="249.8" y="188.4">R20</text>
<text x="100.4" y="193.4">9012</text>
<text x="157.5" y="193.3">18uH</text>
<text x="166.3" y="192.5">104</text>
<text x="183.1" y="192.9">HER108_C331662</text>
<text x="200.7" y="193.6">1k</text>
<text x="311.9" y="197.4">R24</text>
<text x="323.1" y="195.5">R26</text>
<text x="333.7" y="195.5">R27</text>
<text x="336.6" y="197.4">R25</text>
<text x="311.9" y="200.7">10k</text>
<text x="323.1" y="198.6">1k</text>
<text x="333.7" y="198.6">1k</text>
<text x="336.6" y="200.7">10k</text>
<text x="100.3" y="209.2">104</text>
<text x="100.3" y="206">C14</text>
<text x="109.1" y="209.2">330pF</text>
<text x="109.1" y="206">C13</text>
<text x="163.8" y="209.2">330pF</text>
<text x="163.8" y="206">C15</text>
<text x="179.2" y="207.8">D4</text>
<text x="197.3" y="209.2">104</text>
<text x="197.3" y="206">C18</text>
<text x="213.3" y="209.2">104</text>
<text x="213.3" y="206">C19</text>
<text x="249.1" y="207.4">10k</text>
<text x="249.1" y="204.2">R21</text>
<text x="255.4" y="208.2">104</text>
<text x="255.4" y="205.1">C8</text>
<text x="271.3" y="209.5">470</text>
<text x="271.3" y="206.3">R23</text>
<text x="179.2" y="211">HER108_C331662</text>
<text x="297" y="214.9">IN</text>
<text x="308.7" y="215.3">EC11</text>
<text x="392.3" y="213.1">OUT</text>
<text x="249.1" y="221.8">R22</text>
<text x="308.9" y="218.8">SW1</text>
<text x="249.1" y="225">10k</text>
</g>
<g font-size="3.2" fill="#800">
<text x="41.6" y="6.8">1</text>
<text x="110.8" y="6.8">2</text>
<text x="179.9" y="6.8">3</text>
<text x="249.1" y="6.8">4</text>
<text x="318.2" y="6.8">5</text>
<text x="4.1" y="41.9">A</text>
<text x="405.9" y="41.9">A</text>
<text x="4.1" y="111.1">B</text>
<text x="405.9" y="111.1">B</text>
<text x="4.1" y="180.2">C</text>
<text x="405.9" y="180.2">C</text>
<text x="4.1" y="249.3">D</text>
<text x="405.9" y="249.3">D</text>
<text x="41.6" y="287.6">1</text>
<text x="110.8" y="287.6">2</text>
<text x="179.9" y="287.6">3</text>
<text x="249.1" y="287.6">4</text>
<text x="318.2" y="287.6">5</text>
</g>
<g font-size="3.2" fill="#00f">
<text x="34.3" y="20.7">2</text>
<text x="38.8" y="19.3">2</text>
<text x="34.3" y="27.8">1</text>
<text x="38.8" y="26.4">1</text>
<text x="168.7" y="40.5">1</text>
<text x="173.9" y="41.9">PC6 RESET</text>
<text x="198" y="41.9">PC0 ADC0</text>
<text x="217.3" y="40.5">23</text>
<text x="168.7" y="47.6">2</text>
<text x="198" y="45.4">PC1 ADC1</text>
<text x="217.3" y="44">24</text>
<text x="217.3" y="47.6">25</text>
<text x="168.7" y="51.1">3</text>
<text x="173.9" y="49">PD0 RXD</text>
<text x="173.9" y="52.5">PD1 TXD</text>
<text x="198" y="49">PC2 ADC2</text>
<text x="198" y="52.5">PC3 ADC3</text>
<text x="217.3" y="51.1">26</text>
<text x="168.7" y="58.1">9</text>
<text x="173.9" y="59.5">PB6 XTAL1</text>
<text x="198" y="56">PC4 ADC4</text>
<text x="198" y="59.5">PC5 ADC5</text>
<text x="217.3" y="54.6">27</text>
<text x="217.3" y="58.1">28</text>
<text x="363.1" y="59.9">1</text>
<text x="389.8" y="59.9">6</text>
<text x="166.7" y="61.7">10</text>
<text x="173.9" y="63.1">PB7 XTAL2</text>
<text x="217.3" y="65.2">4</text>
<text x="168.7" y="68.7">7</text>
<text x="173.9" y="70.1">VCC</text>
<text x="189.6" y="70.1">PWM DIG3 PD3</text>
<text x="198.4" y="66.6">DIG2 PD2</text>
<text x="217.3" y="68.7">5</text>
<text x="363.1" y="67">2</text>
<text x="389.8" y="67">5</text>
<text x="166.7" y="72.2">20</text>
<text x="166.7" y="75.8">21</text>
<text x="173.9" y="73.7">AVCC</text>
<text x="173.9" y="77.2">AREF</text>
<text x="189.6" y="77.2">PWM DIG5 PD5</text>
<text x="198.4" y="73.7">DIG4 PD4</text>
<text x="217.3" y="72.2">6</text>
<text x="217.3" y="75.8">11</text>
<text x="363.1" y="74">3</text>
<text x="389.8" y="74">4</text>
<text x="189.6" y="80.7">PWM DIG6 PD6</text>
<text x="217.3" y="79.3">12</text>
<text x="217.3" y="82.8">13</text>
<text x="198.4" y="84.2">DIG7 PD7</text>
<text x="217.3" y="89.9">14</text>
<text x="188.7" y="94.8">PWM DIG9</text>
<text x="197.5" y="91.3">DIG 8 PB0</text>
<text x="208" y="94.8">PB1</text>
<text x="217.3" y="93.4">15</text>
<text x="320.6" y="95.2">7</text>
<text x="320.6" y="91.7">8</text>
<text x="324.1" y="93.4">8</text>
<text x="34.7" y="100.5">2</text>
<text x="39.9" y="101.9">IN</text>
<text x="52.1" y="101.9">OUT</text>
<text x="62.1" y="100.5">3</text>
<text x="168.7" y="96.9">8</text>
<text x="173.9" y="98.4">GND</text>
<text x="187.8" y="98.4">PWM DIG10 PB2</text>
<text x="187.8" y="101.9">PWM DIG11 PB3</text>
<text x="217.3" y="96.9">16</text>
<text x="217.3" y="100.5">17</text>
<text x="320.6" y="98.7">6</text>
<text x="324.1" y="100.5">6</text>
<text x="324.1" y="96.9">7</text>
<text x="166.7" y="104">22</text>
<text x="173.9" y="105.4">GND</text>
<text x="196.6" y="105.4">DIG12 PB4</text>
<text x="217.3" y="104">18</text>
<text x="217.3" y="107.5">19</text>
<text x="320.6" y="105.8">4</text>
<text x="320.6" y="102.2">5</text>
<text x="324.1" y="107.5">4</text>
<text x="324.1" y="104">5</text>
<text x="196.6" y="108.9">DIG13 PB5</text>
<text x="320.6" y="112.8">2</text>
<text x="320.6" y="109.3">3</text>
<text x="324.1" y="111.1">3</text>
<text x="239.6" y="118.1">2</text>
<text x="244.1" y="119.5">VCC MOSI</text>
<text x="262.8" y="118.1">1</text>
<text x="320.6" y="116.3">1</text>
<text x="324.1" y="118.1">1</text>
<text x="324.1" y="114.6">2</text>
<text x="239.6" y="121.6">4</text>
<text x="239.6" y="125.2">6</text>
<text x="244.1" y="123">NC</text>
<text x="255.8" y="123">NC</text>
<text x="262.8" y="125.2">5</text>
<text x="262.8" y="121.6">3</text>
<text x="239.6" y="128.7">8</text>
<text x="244.1" y="126.6">NC</text>
<text x="244.1" y="130.1">NC</text>
<text x="253.8" y="130.1">SCK</text>
<text x="254" y="126.6">RST</text>
<text x="262.8" y="128.7">7</text>
<text x="237.6" y="132.2">10</text>
<text x="244.1" y="133.6">GNDMISO</text>
<text x="262.8" y="132.2">9</text>
<text x="364.8" y="136.1" transform="rotate(-90 364.8 136.1)">2</text>
<text x="368.3" y="136.1" transform="rotate(-90 368.3 136.1)">4</text>
<text x="371.8" y="136.1" transform="rotate(-90 371.8 136.1)">6</text>
<text x="375.4" y="136.1" transform="rotate(-90 375.4 136.1)">8</text>
<text x="378.9" y="136.1" transform="rotate(-90 378.9 136.1)">10</text>
<text x="382.4" y="136.1" transform="rotate(-90 382.4 136.1)">12</text>
<text x="385.9" y="136.1" transform="rotate(-90 385.9 136.1)">14</text>
<text x="366.2" y="140.6" transform="rotate(-90 366.2 140.6)">2</text>
<text x="369.7" y="140.6" transform="rotate(-90 369.7 140.6)">4</text>
<text x="373.2" y="140.6" transform="rotate(-90 373.2 140.6)">6</text>
<text x="376.8" y="140.6" transform="rotate(-90 376.8 140.6)">8</text>
<text x="380.3" y="142.6" transform="rotate(-90 380.3 142.6)">10</text>
<text x="383.8" y="142.6" transform="rotate(-90 383.8 142.6)">12</text>
<text x="387.3" y="142.6" transform="rotate(-90 387.3 142.6)">14</text>
<text x="364.8" y="155.8" transform="rotate(-90 364.8 155.8)">1</text>
<text x="366.2" y="151.3" transform="rotate(-90 366.2 151.3)">1</text>
<text x="368.3" y="155.8" transform="rotate(-90 368.3 155.8)">3</text>
<text x="369.7" y="151.3" transform="rotate(-90 369.7 151.3)">3</text>
<text x="371.8" y="155.8" transform="rotate(-90 371.8 155.8)">5</text>
<text x="373.2" y="151.3" transform="rotate(-90 373.2 151.3)">5</text>
<text x="375.4" y="155.8" transform="rotate(-90 375.4 155.8)">7</text>
<text x="376.8" y="151.3" transform="rotate(-90 376.8 151.3)">7</text>
<text x="378.9" y="155.8" transform="rotate(-90 378.9 155.8)">9</text>
<text x="380.3" y="151.3" transform="rotate(-90 380.3 151.3)">9</text>
<text x="383.8" y="151.3" transform="rotate(-90 383.8 151.3)">11</text>
<text x="387.3" y="151.3" transform="rotate(-90 387.3 151.3)">13</text>
<text x="382.4" y="157.8" transform="rotate(-90 382.4 157.8)">11</text>
<text x="385.9" y="157.8" transform="rotate(-90 385.9 157.8)">13</text>
<text x="21.2" y="179.8">2</text>
<text x="16.7" y="181.3">2</text>
<text x="16.7" y="188.3">1</text>
<text x="21.2" y="186.9">1</text>
<text x="124.8" y="190.4">1</text>
<text x="124.8" y="194">2</text>
<text x="124.8" y="197.5">3</text>
<text x="128.3" y="192.2">1A</text>
<text x="128.3" y="195.7">1Y</text>
<text x="142.7" y="195.7">6A</text>
<text x="148.3" y="197.5">12</text>
<text x="148.3" y="194">13</text>
<text x="124.8" y="201">4</text>
<text x="128.3" y="199.2">2A</text>
<text x="128.3" y="202.8">2Y</text>
<text x="142.7" y="202.8">5A</text>
<text x="142.9" y="199.2">6Y</text>
<text x="148.3" y="201">11</text>
<text x="124.8" y="204.5">5</text>
<text x="124.8" y="208.1">6</text>
<text x="128.3" y="206.3">3A</text>
<text x="128.3" y="209.8">3Y</text>
<text x="142.7" y="209.8">4A</text>
<text x="142.9" y="206.3">5Y</text>
<text x="148.3" y="208.1">9</text>
<text x="148.3" y="204.5">10</text>
<text x="292.5" y="208.2" transform="rotate(-90 292.5 208.2)">3</text>
<text x="378.8" y="209.8">1</text>
<text x="387.7" y="206.5" transform="rotate(-90 387.7 206.5)">3</text>
<text x="389.5" y="210" transform="rotate(-90 389.5 210)">3</text>
<text x="142.9" y="213.4">4Y</text>
<text x="148.3" y="211.6">8</text>
<text x="283.6" y="211.6">1</text>
<text x="283.6" y="215.1">2</text>
<text x="287.1" y="213.4">1</text>
<text x="294.2" y="211.7" transform="rotate(-90 294.2 211.7)">3</text>
<text x="322.4" y="213.5" transform="rotate(-90 322.4 213.5)">1</text>
<text x="326" y="213.5" transform="rotate(-90 326 213.5)">2</text>
<text x="329.5" y="213.5" transform="rotate(-90 329.5 213.5)">3</text>
<text x="378.8" y="213.4">2</text>
<text x="382.3" y="211.6">1</text>
<text x="382.3" y="215.1">2</text>
<text x="389.5" y="215.9" transform="rotate(-90 389.5 215.9)">4</text>
<text x="287.1" y="216.9">2</text>
<text x="292.5" y="221.2" transform="rotate(-90 292.5 221.2)">4</text>
<text x="294.2" y="217.7" transform="rotate(-90 294.2 217.7)">4</text>
<text x="324.2" y="217.2" transform="rotate(-90 324.2 217.2)">A</text>
<text x="327.7" y="217.2" transform="rotate(-90 327.7 217.2)">C</text>
<text x="331.3" y="217.2" transform="rotate(-90 331.3 217.2)">B</text>
<text x="387.7" y="219.4" transform="rotate(-90 387.7 219.4)">4</text>
<text x="322.4" y="226.5" transform="rotate(-90 322.4 226.5)">4</text>
<text x="324.2" y="223" transform="rotate(-90 324.2 223)">1</text>
<text x="329.5" y="226.5" transform="rotate(-90 329.5 226.5)">5</text>
<text x="331.3" y="223" transform="rotate(-90 331.3 223)">2</text>
<text x="229.3" y="240.2">Extension of frequency measurement</text>
<text x="299.9" y="240.2">Rotary pulse encoder extension</text>
</g>
<g font-size="3.2" fill="#f00">
<text x="74.4" y="29.7">D1</text>
<text x="238.1" y="29.4">2k2</text>
<text x="238.1" y="25.8">R16</text>
<text x="45.9" y="35.2">1</text>
<text x="74.4" y="32.8">ZMM9V1</text>
<text x="148.9" y="46.3">C11</text>
<text x="148.9" y="49.5">22p</text>
<text x="236.4" y="52.7">U3</text>
<text x="241.7" y="52.6">tl431</text>
<text x="158.4" y="57.9">X1</text>
<text x="148.9" y="61.5">C12</text>
<text x="149.2" y="63.9">22p</text>
<text x="157" y="65.3">8MHz</text>
<text x="38.5" y="184">C17</text>
<text x="51.5" y="183.1">R18</text>
<text x="38.5" y="187.1">10n</text>
<text x="51.5" y="186.3">180k</text>
<text x="148.3" y="190.4">14</text>
<text x="90.5" y="197.2">R28</text>
<text x="140.3" y="192.2">VCC</text>
<text x="51.5" y="203.9">20k</text>
<text x="51.5" y="200.8">R17</text>
<text x="91.8" y="200.8">2k</text>
</g>
<g font-size="3.2">
<text x="45.9" y="31.7">3</text>
<text x="45.9" y="38.7">2</text>
<text x="49" y="112" transform="rotate(-90 49 112)">1</text>
<text x="124.8" y="211.6">7</text>
<text x="128.3" y="213.4">GND</text>
<text x="17.6" y="219">Can be placed on the test board!</text>
<text x="130.5" y="222.5">Should be placed separately!</text>
<text x="130.5" y="225.7">(High frequency part)</text>
<text x="321" y="234.6">test key</text>
</g>
<g font-size="3.2" fill="#0f0">
<text x="145.3" y="31.2">C10</text>
<text x="145.7" y="35">10u</text>
<text x="121.4" y="63.4">R15</text>
<text x="79.7" y="71.6">3k3</text>
<text x="79.7" y="68.4">R7</text>
<text x="121.4" y="66.6">27k</text>
<text x="156.6" y="81.6">C1</text>
<text x="135.6" y="87.5">104</text>
<text x="135.6" y="84.4">C4</text>
<text x="157" y="84">102</text>
<text x="307.4" y="89.5">220</text>
<text x="307.4" y="86.4">R14</text>
<text x="102" y="93.4">R8</text>
<text x="102" y="96.6">27k</text>
<text x="21" y="112.2">10u</text>
<text x="21" y="109">C9</text>
<text x="33.3" y="112.2">104</text>
<text x="33.3" y="109">C5</text>
<text x="69.5" y="111.9">104</text>
<text x="72.1" y="109.1">C6</text>
<text x="87.8" y="111.9">103</text>
<text x="89.8" y="109.1">C2</text>
</g>
<g font-size="2.5" fill="#000080">
<text x="267.6" y="59.3" transform="rotate(-90 267.6 59.3)">470K</text>
<text x="274.5" y="59.5" transform="rotate(-90 274.5 59.5)">470K</text>
<text x="281.3" y="59.2" transform="rotate(-90 281.3 59.2)">470k</text>
</g>
</svg>
